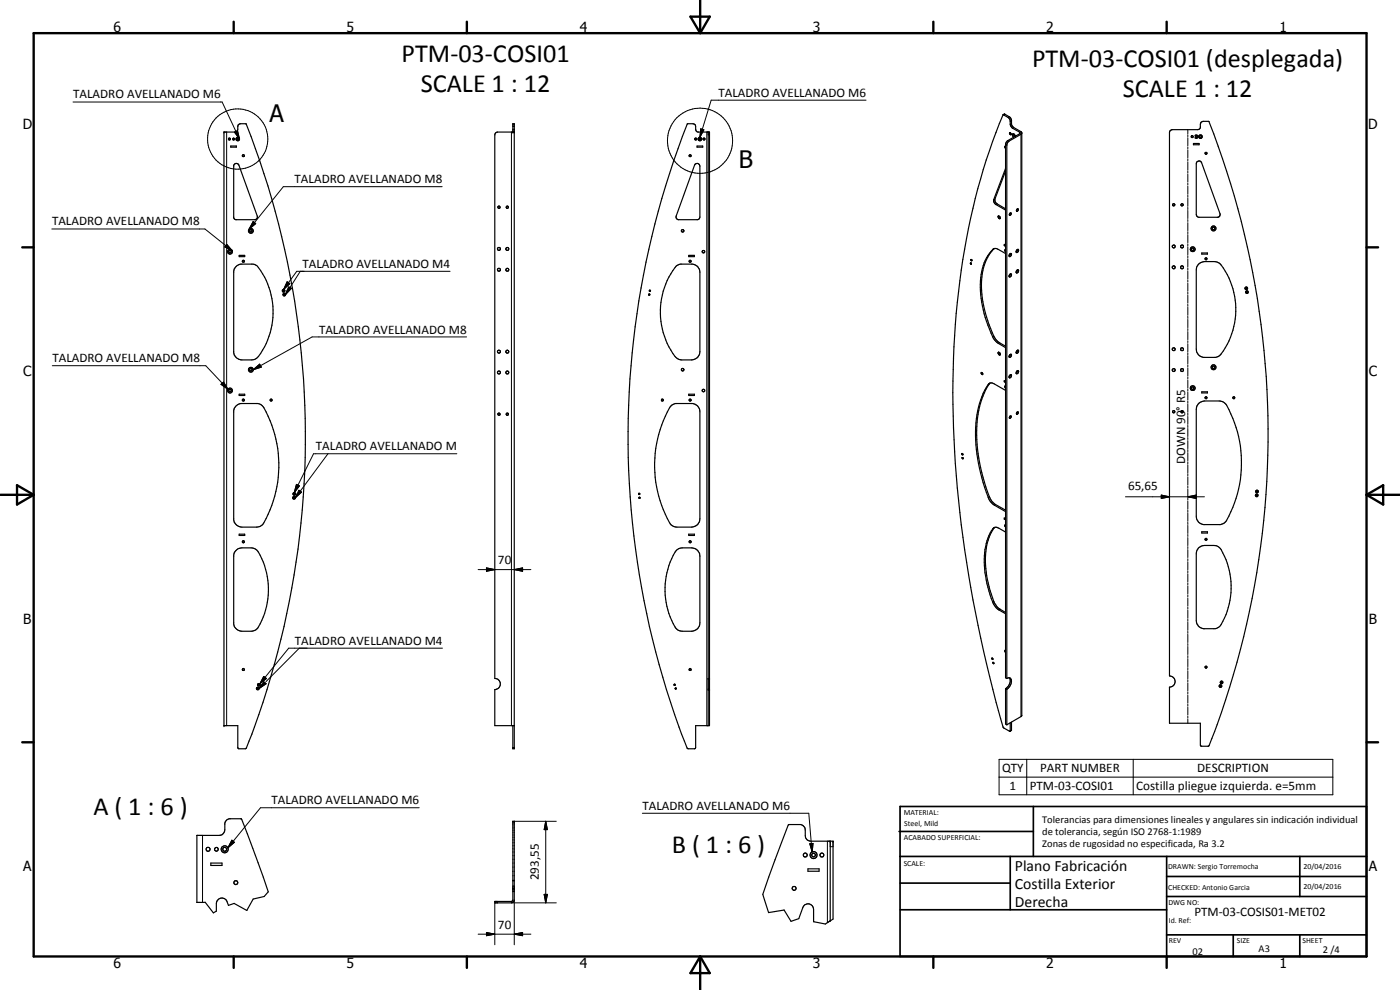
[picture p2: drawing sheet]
<svg xmlns="http://www.w3.org/2000/svg" width="420mm" height="297mm" viewBox="0 0 420 297" stroke-linecap="round" stroke-linejoin="round" font-family="sans-serif">
<g fill="none" stroke="#000" stroke-width=".35">
<path d="M67.2 39.6h3.5l.6-.6 .3-1.6 .6-.3h1.5a254.8 254.8 0 0 1 .2 187.4h-2.5v-6.8h-4.2zM153.9 39.6v-2.5h.4v187.6h-.4v-7M154.3 39.6h-5l-.6 .3-.2 .6v163.1a1.65 1.65 0 0 1 1.7 1.6 1.65 1.65 0 0 1-1.7 1.7v10.8h5.8M206.3 37.2l1.7-.1 .6 .3 .2 1.6 .6 .6h3.5v178.1h-4.1l-.1 6.8-2.3 .1a247.2 247.2 0 0 1-17-71.6 255.6 255.6 0 0 1 16.9-115.8zM212.5 39.6v178.1M301.1 34.4l.3-.2 1.8 1.1a2.3 2.3 0 0 1 .4 2l.6 1 2.5 1.5v174.9l-4.5 2.8M301.1 34.4a203.7 203.7 0 0 0-14.8 69.7 347 347 0 0 0 10.7 98.9l4 15.1 .3 .3 1.8 1M301.1 34.4h.1M301.1 34.4v.1a2.69 2.69 0 0 1 2 1.5l.1 1.5 .4 .7 2.5 1.7M303.1 39.8l.3 .5M303.1 39.8l.1 .3M303.1 39.8l-.1 .3 .3 .3"/>
<path d="M306.1 39.9l-3.8 2.3-.5 1v160.2l.4 .2M306.1 39.9h.1M306.7 40l-.3 .3-3.7 2.2-.5 .8v160.3M351.2 39.2l.6-.3h7.9l.5-.6v-1l.3-.6 .6-.3h1.6a254.8 254.8 0 0 1 .1 187.4l-2.3 .1-.2-.2-.1-6.7h-9.2v-10.8a1.67 1.67 0 0 0 1.7-1.7 1.67 1.67 0 0 0-1.7-1.7v-163zM68.7 41.5a.31 .31 0 0 1 .4 0 .31 .31 0 0 1 0 .4 .31 .31 0 0 1-.4 .1zM69.2 43.8h1.7v.4h-1.7zM69.9 41.5l.4 .1v.4h-.4zM70.3 49.3a.84 .84 0 0 1 1.4 .3l5.5 15.2-.1 .8-.5 .3h-5.9l-.6-.6v-15.6zM71.1 41.6a.31 .31 0 0 1 .4-.1 .31 .31 0 0 1 0 .4 .31 .31 0 0 1-.4-.1zM72.8 46.5h.4l.1 .4a.31 .31 0 0 1-.5 .1 .31 .31 0 0 1 0-.5zM207 46.5a.31 .31 0 0 1 .4 .1 .31 .31 0 0 1-.2 .4 .31 .31 0 0 1-.4-.1zM208.5 41.6l.5-.1 .1 .3-.5 .2z"/>
<path d="M208.6 49.2a.84 .84 0 0 1 1-.1 .84 .84 0 0 1 .4 .8l-.1 15.6-.5 .4h-5.9l-.5-.3-.1-.8zM209.2 43.8h1.7v.4h-1.7zM210 41.4l.3 .3-.1 .3-.4-.2zM211 41.6l.5-.1v.5h-.4zM301.8 43.9l-.3 .2 .3 .4M301.8 51.3l-3.3 8.6 .2 .6 .4 .6 2.7 1.6M301.8 50.5l-3.6 9.4v.6l.5 .8 3.1 1.7M303.3 40.4h.1M303.3 40.2l.1 .1M303.4 40.3l-.1 .1M304.3 40.3l.1 .5 .2 .1-.1-.2M304.3 40.3l.1 .3"/>
<path d="M304.3 40.3l-.2-.2a.6 .6 0 0 0 .1 1.1M304.3 40.3l.4 .6M304.4 40.6l.1 .1M357.6 40.8a.3 .3 0 0 1 .4 0 .3 .3 0 0 1-.1 .5 .3 .3 0 0 1-.4-.3zM358.2 43.1h1.7v.3h-1.7zM358.8 40.8l.5 .1-.2 .4-.4-.3zM359.2 48.6a.82 .82 0 0 1 1.4 .3l5.5 15.2-.1 .8-.5 .3h-5.8l-.6-.6-.1-15.5zM360.1 40.8a.31 .31 0 0 1 .4 0 .31 .31 0 0 1-.1 .5 .31 .31 0 0 1-.4-.2zM71.8 76.6h1.6v.4h-1.6zM72.8 78.1h.4l.1 .4a.31 .31 0 0 1-.5 .1 .31 .31 0 0 1 0-.5zM202.8 79.9l1.4-.7h3.7a2.48 2.48 0 0 1 2.1 2.5v23.8a2.51 2.51 0 0 1-2.5 2.5h-2.9l-1.1-.3a13.1 13.1 0 0 1-4.1-6.8 22.2 22.2 0 0 1 3.4-21zM206.7 76.6h1.7v.4h-1.7z"/>
<path d="M206.8 78.3l.2-.2a.31 .31 0 0 1 .4 .2 .31 .31 0 0 1-.2 .4 .31 .31 0 0 1-.4-.2zM291.3 78.9l.2 .1-.1 .3zM291.4 77.9l.3 .1v.2zM291.4 78.9l.1 .2M291.5 77.9l.2 .2M298.4 74.6a15.9 15.9 0 0 0-3.8 12.6 37 37 0 0 0 4.3 14.7 6.3 6.3 0 0 0 2.9 2M299.6 64.9v.3M299.6 65.2l.2 .3 .3 .1M299.6 64.9l.4 .7M299.6 64.8l.5 .3v.5M299.6 65.2l.4 .4M299.7 64.8l-.1 .1"/>
<path d="M300 65.6h.1M301.4 73.7l.4 .2M301.4 73.3l.4 .2-.4 .2zM301.8 75l-.3 .1 .3 .5M301.8 76.1l-2.2-1.3a1.42 1.42 0 0 0-2.2 .6 17.8 17.8 0 0 0-2.9 14.2 36 36 0 0 0 4.1 12.5l.8 .8 2.4 1.4M303 76.2l.5-.1a.57 .57 0 0 1 0 .6 .57 .57 0 0 1-.6 .2zM303.1 64l-.2 .3M303.2 76.1l-.4 .7M303.2 63.9l.3 .2-.4 .5-.2-.3zM305.1 75l.4-.2a.53 .53 0 0 1 .1 .6 .53 .53 0 0 1-.6 .3zM305.3 62.8l-.3 .3M305.3 62.7h.3v.3l-.4 .4-.2-.3z"/>
<path d="M305.3 74.8l-.3 .7M352.1 79.8a.44 .44 0 0 1 .5 .3 .44 .44 0 0 1-.2 .5 .44 .44 0 0 1-.6-.3zM359.6 79.4l1.6-.9 4 .1a4.6 4.6 0 0 1 2.5 2.8 22.2 22.2 0 0 1-1.8 25.4l-1 .4h-3.7a2.47 2.47 0 0 1-2.2-2.5v-23.7l.2-1.1zM360.7 75.9h1.7v.3h-1.7zM70.7 80.1l1.6-.9h3.6l.8 .3a18.3 18.3 0 0 1 4.9 10.1 22.1 22.1 0 0 1-4.6 17.9l-1.1 .4-3.3 .1a2.61 2.61 0 0 1-2.5-2.2v-24.4zM84.9 87.2l.2-.2 .2 .2-.2 .2zM85.1 88.3l.3-.1 .1 .3h-.3zM194.7 88.3h.3v.2h-.3zM194.9 87.1l.2-.1 .1 .3-.2 .1zM303 82.4l.3-.2a.45 .45 0 0 1 .2 .6 .45 .45 0 0 1-.7 .2zM303.2 82.2l-.4 .7M305.1 81.2a.32 .32 0 0 1 .5-.2 .32 .32 0 0 1 0 .5 .38 .38 0 0 1-.5 .4 .38 .38 0 0 1-.1-.6z"/>
<path d="M305.3 81l-.3 .7M373.9 86.4l.3 .2-.3 .1zM374.1 87.5h.3l-.1 .3h-.2zM68.7 117a.4 .4 0 0 1 .6-.1 .4 .4 0 0 1 0 .6 .4 .4 0 0 1-.6-.2zM71.8 118.3h1.6v.4h-1.6zM72.8 119.8h.4l.1 .4a.31 .31 0 0 1-.5 .1 .31 .31 0 0 1 0-.5zM81.2 119.8h.4v.3a.29 .29 0 0 1-.4 .2 .29 .29 0 0 1 0-.5zM198.6 119.8a.3 .3 0 0 1 .4 .1 .3 .3 0 0 1-.1 .4 .3 .3 0 0 1-.4-.2zM206.7 118.3h1.7v.4h-1.7zM207 119.8a.31 .31 0 0 1 .4 .1 .31 .31 0 0 1-.2 .4 .31 .31 0 0 1-.4-.1zM210.8 117l.5-.2 .2 .5a.4 .4 0 0 1-.5 .2 .4 .4 0 0 1-.2-.5zM294.5 111.8l.4 .2v.4l-.4-.2z"/>
<path d="M297.1 114.9a28.8 28.8 0 0 0-3.7 19.7 50.7 50.7 0 0 0 4.3 15.8l1.1 1 3 1.7M297.1 114.9l-.2 .2a26.3 26.3 0 0 0-4.1 17 54 54 0 0 0 4.3 18.2l1 1.1 3.7 2.1M297.1 114.9l1 .2 3.7 2M299.6 105.8l.2 .6 .3 .1M299.6 105.7l.4 .8M299.6 105.7a.53 .53 0 0 1 .5 .8M299.6 105.7v.1M299.6 105.8l.4 .7M299.7 105.7l-.1 .1M300 106.5h.1M301.4 114.2l.4 .2-.4 .2zM301.4 114.6l.4 .2"/>
<path d="M301.8 115.9l-.3 .1 .3 .5M303 106.5l.3-.2a.5 .5 0 0 1 .2 .6 .5 .5 0 0 1-.5 .3l-.2-.4zM303.1 112.5l.2-.1a.5 .5 0 0 1 .2 .6 .5 .5 0 0 1-.5 .4l-.2-.5zM303.2 106.3l-.4 .7M303.2 112.4l-.4 .8M305.1 111.4l.3-.2a.45 .45 0 0 1 .2 .6 .45 .45 0 0 1-.6 .2zM305.1 105.3a.34 .34 0 0 1 .6-.1 .34 .34 0 0 1-.1 .5l-.4 .3h-.2zM305.3 105.1l-.3 .7M305.3 111.3l-.3 .6M360.7 117.6h1.7v.3h-1.7zM361.8 119.1l.4 .1-.2 .4-.3-.1zM363.9 109.9h.5v.6h-.5z"/>
<path d="M370.1 119.1l.4 .1-.1 .4-.4-.1zM70.7 121.9l1.6-.8h5.1l1 .4a21.2 21.2 0 0 1 4.1 8.8 34.8 34.8 0 0 1-3.8 27.2l-.6 .4-1.1 .3h-4.4a2.61 2.61 0 0 1-2.5-2.2v-32.8zM149.4 124.1a.35 .35 0 0 1 .6-.1 .35 .35 0 0 1-.1 .6l-.4-.1zM152 124.1l.4-.1 .2 .4-.5 .2zM201.4 121.8l1.4-.7h5.1a2.47 2.47 0 0 1 2.1 2.5v32a2.51 2.51 0 0 1-2.5 2.6h-4.4l-1.4-.5a21.2 21.2 0 0 1-4-8.9 34.6 34.6 0 0 1 3.7-27zM288.7 136.1l.3 .4-.3-.1zM288.7 137.3h.3v.4zM288.8 136.1l.2 .3M289 137.4v.1M303 125.1l-.1 .1M303.1 125l.2-.2a.45 .45 0 0 1-.3 .7zM303.1 124.9v.1"/>
<path d="M305.2 123.7h.4l-.4 .6-.2-.2zM305.3 123.7l-.3 .3M359.6 121.2l.9-.6 1-.3h4.4l1.5 .5a18.6 18.6 0 0 1 3.6 7.4 35 35 0 0 1-3.3 28.5l-1.4 .7h-5.1a2.47 2.47 0 0 1-2.2-2.5v-32.1l.1-.7zM88.1 149.2h.2l.1 .3h-.3zM191.7 148.1h.3v.2l-.2 .1zM191.8 149.2h.3v.3h-.3zM192 148.1h.1M298.5 158.2a17.1 17.1 0 0 0-2.6 12.4 23.9 23.9 0 0 0 3.4 11.6l2.5 1.6M298.5 158.2a11.5 11.5 0 0 0-3 7.6 30.2 30.2 0 0 0 3.2 16.3l.8 .7 2.3 1.3M298.5 158.2h.7l2.6 1.4M301.4 155.4l.4 .2-.4 .1zM301.4 155.7l.4 .3"/>
<path d="M301.8 157.5l-.3 .2 .3 .4M360.7 159.6h1.7v.3h-1.7zM377.1 147.3l.3 .1v.2h-.3zM71 165l.6-.4 1-.2h2.8l1.1 .2a12.4 12.4 0 0 1 3.5 7.3 21.9 21.9 0 0 1-2.9 16.8l-1.3 .7h-3.2a2.61 2.61 0 0 1-2.5-2.2v-20.7l.2-.6zM71.8 160.3h1.6v.4h-1.6zM72.8 162.3h.4l.1 .4a.31 .31 0 0 1-.5 .1 .31 .31 0 0 1 0-.5zM203.1 165.1l1.3-.7h3.1a2.51 2.51 0 0 1 2.5 2.5v20a2.51 2.51 0 0 1-2.5 2.5h-2.7a2.9 2.9 0 0 1-2.8-2.2 22.2 22.2 0 0 1 1.1-22.1zM206.7 160.3h1.7v.4h-1.7zM207 162.3a.31 .31 0 0 1 .4 .1 .31 .31 0 0 1-.2 .4 .31 .31 0 0 1-.4-.1zM359.6 164.5l.9-.6 1-.2h2.8l1.4 .4a17.2 17.2 0 0 1 3.4 8.2 21.7 21.7 0 0 1-3.1 15.7l-1.3 .6h-3.5a2.48 2.48 0 0 1-2.2-2.4v-20l.2-1.1zM297.7 197.5l.3 .3M297.7 197.4v.1"/>
<path d="M297.7 197.4l.2 .1M297.8 197.5v.1M297.9 197.5l.1 .3M297.9 197.7h.1M298 198.7l.2 .4zM298.1 198.8l.1 .1M301.8 195.2l-.3 .1 .3 .4M72.8 200.7h.4l.1 .3a.31 .31 0 0 1-.5 .1 .31 .31 0 0 1 0-.4zM77.2 206.4l.3 .1-.1 .3-.2-.2zM77.6 205.3l.3 .1v.2h-.3zM202.6 206.5l.3-.1 .1 .2-.3 .2zM207 200.6a.32 .32 0 0 1 .4 .4 .32 .32 0 0 1-.6 0z"/>
<path d="M212.5 203.6h.4M212.5 206.9h.4M301.8 206.6l.4 .2M301.8 206.6v10.7l.4 .2M302.2 203.6a.84 .84 0 0 1 1-.1 .84 .84 0 0 1 .4 .9 3.1 3.1 0 0 1-1.4 2.4M302.2 206.8v10.7M302.9 203.4a2.53 2.53 0 0 1-1.1 3.2M303.2 216.8l-.1 2.6M303.6 216.7v2.4l-.5 .3M366.2 205.7l.3 .2-.2 .1-.2-.1zM366.5 204.6h.3v.3h-.3zM59.1 250.7h6.7a1.71 1.71 0 0 0 1.7-1.7v-2l.1-.5 .7-.6 .5-.2h3.7l5 13.2 3 8.7-1.2 1.4-3.3 .7-1.9 3.5-3.8-2.1-1.7 .6-.5-1.1a1.65 1.65 0 0 0-1.8-1.1 1.65 1.65 0 0 0-1.4 1.6v2.3l-.9 .5-2.4-3.2-2.5 .1z"/>
<path d="M63.3 259h3.3v.7h-3.3zM153.9 246.4h.4v23.9l-.2 .3-.6 .3h-5v-.4h5l.4-.5zM236.5 247.6l.2-.2 3.9 .1 .9 .7 .2 .8a2.95 2.95 0 0 0 .4 2.8l1.2 .6h6.7v23.4l-2.3 1.4-3.4-.6-.1-3.7a1.65 1.65 0 0 0-1.4-1.7 1.65 1.65 0 0 0-1.9 1.1l-1.2 3.3-2.3 .8-2.1-3.4-4.6 .8-1.8-5.4zM249.2 252.4v23.9M153.9 266.7h.4M242.5 260.7h3.3v.7h-3.3z"/>
<circle cx="71.4" cy="41.7" r=".53"/>
<circle cx="210" cy="41.7" r=".54"/>
<circle cx="360.3" cy="41" r=".53"/>
<circle cx="361.9" cy="46" r=".29"/>
<circle cx="69" cy="75.5" r=".74"/>
<circle cx="69" cy="75.5" r=".39"/>
<circle cx="75.3" cy="69.3" r=".38"/>
<circle cx="75.3" cy="69.2" r=".72"/>
<circle cx="149.7" cy="74.7" r=".45"/>
<circle cx="149.7" cy="62.2" r=".33"/>
<circle cx="152.2" cy="62.2" r=".34"/>
<circle cx="152.3" cy="74.7" r=".45"/>
<circle cx="204.9" cy="69.2" r=".38"/>
<circle cx="211.1" cy="75.5" r=".38"/>
<circle cx="352.2" cy="61.4" r=".34"/>
<circle cx="352.3" cy="74" r=".42"/>
<circle cx="354.7" cy="74" r=".43"/>
<circle cx="354.8" cy="61.4" r=".33"/>
<circle cx="357.9" cy="74.8" r=".4"/>
<circle cx="358" cy="74.8" r=".7"/>
<circle cx="361.9" cy="77.6" r=".29"/>
<circle cx="364.2" cy="68.5" r=".38"/>
<circle cx="364.2" cy="68.6" r=".73"/>
<circle cx="85.1" cy="87.3" r=".4"/>
<circle cx="85.3" cy="88.4" r=".39"/>
<circle cx="149.7" cy="80.9" r=".44"/>
<circle cx="152.3" cy="80.9" r=".44"/>
<circle cx="354.7" cy="80.2" r=".45"/>
<circle cx="374" cy="86.5" r=".39"/>
<circle cx="374.2" cy="87.7" r=".4"/>
<circle cx="69" cy="117.2" r=".71"/>
<circle cx="75.3" cy="110.9" r=".4"/>
<circle cx="75.3" cy="110.9" r=".72"/>
<circle cx="149.7" cy="111.8" r=".44"/>
<circle cx="149.8" cy="105.5" r=".43"/>
<circle cx="152.3" cy="111.8" r=".45"/>
<circle cx="152.3" cy="105.5" r=".44"/>
<circle cx="204.9" cy="110.9" r=".39"/>
<circle cx="352.3" cy="111" r=".42"/>
<circle cx="352.3" cy="104.8" r=".42"/>
<circle cx="354.8" cy="104.8" r=".43"/>
<circle cx="354.8" cy="111" r=".44"/>
<circle cx="357.9" cy="116.5" r=".38"/>
<circle cx="358" cy="116.4" r=".7"/>
<circle cx="364.2" cy="110.2" r=".73"/>
<circle cx="352.3" cy="123.5" r=".33"/>
<circle cx="354.8" cy="123.5" r=".34"/>
<circle cx="88.2" cy="149.4" r=".39"/>
<circle cx="88.3" cy="148.2" r=".2"/>
<circle cx="88.3" cy="148.2" r=".39"/>
<circle cx="377.2" cy="148.6" r=".19"/>
<circle cx="377.2" cy="148.6" r=".4"/>
<circle cx="377.2" cy="147.5" r=".39"/>
<circle cx="361.9" cy="161.8" r=".28"/>
<circle cx="77.4" cy="206.6" r=".39"/>
<circle cx="77.7" cy="205.5" r=".39"/>
<circle cx="202.5" cy="205.5" r=".2"/>
<circle cx="361.9" cy="200.2" r=".29"/>
<circle cx="366.3" cy="205.9" r=".39"/>
<circle cx="366.6" cy="204.7" r=".39"/>
<circle cx="62.4" cy="254.8" r=".59"/>
<circle cx="64.9" cy="254.8" r=".56"/>
<circle cx="67.4" cy="254.8" r=".59"/>
<circle cx="67.4" cy="254.8" r="1.05"/>
<circle cx="241.7" cy="256.6" r=".58"/>
<circle cx="244.2" cy="256.6" r=".55"/>
<circle cx="244.2" cy="256.6" r="1.04"/>
<circle cx="246.7" cy="256.5" r=".59"/>
<circle cx="70.8" cy="264.9" r=".58"/>
<circle cx="238.3" cy="266.6" r=".59"/>
</g>
<g fill="#000">
<circle cx="67.2" cy="39.6" r=".18"/>
<circle cx="153.9" cy="39.6" r=".18"/>
<circle cx="154.3" cy="39.6" r=".18"/>
<circle cx="67.2" cy="217.7" r=".18"/>
<circle cx="212.5" cy="206.9" r=".18"/>
<circle cx="212.5" cy="203.6" r=".18"/>
<circle cx="212.9" cy="203.6" r=".18"/>
<circle cx="212.9" cy="206.9" r=".18"/>
<circle cx="153.9" cy="246.4" r=".18"/>
<circle cx="154.3" cy="246.4" r=".18"/>
<circle cx="249.2" cy="252.4" r=".18"/>
<circle cx="250" cy="252.4" r=".18"/>
</g>
<g fill="none" stroke="#000" stroke-width=".3">
<path d="M21.9 30.6h44.8l5.2 11.1M68 39.6v178.1M70.4 39.7l.9-.5 .6 2.5zM153.5 39.6v178.1M153.9 38.8h.4M153.9 38h.4M210.3 38.7l.9 .2-1.2 2.3zM212.1 39.6v178.1M259.9 30.1h-46.5l-3.4 11.1M301.5 34.2l-.4 .3M302.8 35l-.3 .2M303.6 37l-.4 .3"/>
<path d="M303.6 36.2l-.4 .2M304.2 38.3l-.3 .2M306 39.7v.4M356.5 38.9v1.2M132.7 56h-47.7l-10.2 12.7M212.5 40.5h.4M298.6 59.7l-.4 .2M301.8 43.3l.4 .3M302.5 42.2l.3 .1M306.4 40.3v174.7M356.5 40.4v.6M356.5 41.3v2.4"/>
<path d="M356.5 44.1v.6M356.5 45v2.4M356.5 47.7v.6M356.5 48.6v2.5M356.5 51.3v.6M356.5 52.2v2.5M356.5 55v.5M356.5 55.9v2.4M356.5 58.6v.6M356.5 59.5v2.4M358.6 40.7l.7-.1a.53 .53 0 0 1 .1 .8 .53 .53 0 0 1-.8-.1M15.6 68.7h45.9l8.2 6.6"/>
<path d="M68.1 73.3l1.6 2-2.2-1.2zM76 66.5l.7 .6-1.9 1.6zM298.3 74.7l-.4 .1M299.2 61.2l-.3 .2M356.5 62.2v.7M356.5 63.1v2.5M356.5 65.9v.6M356.5 66.8v2.4M356.5 69.5v.6M356.5 70.4v2.4M356.5 73.2v.5M356.5 74v2.5"/>
<path d="M356.5 76.8v.6M356.5 77.7v2.4M86 86l-.9 .9M86.2 84.5l.8 .6-1.9 1.8zM86.2 85.9l.8-.8-.8-.6-1.1 2.4M86.2 87l-.5 1.4M86.6 86l.8 .5-1.7 1.9zM86.8 86.1l.6 .4-1.7 1.9M90.1 81.4l-4.4 7M135.1 81.4h-46l-4 5.5M356.5 80.4v.6M356.5 81.3v2.4"/>
<path d="M356.5 84v.6M356.5 85v2.4M356.5 87.7v.6M356.5 88.6v2.4M356.5 91.3v.6M356.5 92.2v2.4M356.5 94.9v.6M356.5 95.8v2.5M356.5 98.6v.6M356.5 99.5v2.4M15.7 109.7h46.1l6.6 7.1M66.3 115.3l.8-.7 1.3 2.2z"/>
<path d="M76 110.9l1.9-1.6 .5 .9zM140 101.1h-46.3l-17.7 9.8M296.9 115.2l-.3 .2M298.3 100.9l-.4 .2M300 102.9l-.4 .1M356.5 102.2v.6M356.5 103.1v2.4M356.5 105.8v.7M356.5 106.7v2.5M356.5 109.5v.6M356.5 110.4v2.4M356.5 113.1v.6"/>
<path d="M356.5 114v2.5M356.5 116.8v.5M356.5 117.6v2.5M98.5 136.1l-9.9 13.3M137.1 136.1h-43l-5.8 11.7M356.5 120.4v.6M356.5 121.3v2.4M356.5 124v.6M356.5 124.9v2.4M356.5 127.6v.7M356.5 128.6v2.4M356.5 131.3v.6"/>
<path d="M356.5 132.2v2.4M356.5 134.9v.6M356.5 135.8v2.4M356.5 138.6v.5M356.5 139.4v2.5M89 145.3l.9 .5-1.6 2zM89.2 148.1l-.6 1.3M89.7 147.1l.8 .6-1.9 1.7zM89.8 147.1l.7 .6-1.9 1.7M296.9 149l-.3 .2M298.3 158.5l-.3 .2M298.8 151.4l-.4 .2"/>
<path d="M337.8 149.1h23.7M348.5 148.5l2.5 .6-2.5 .5zM356.5 149.1l2.5-.6v1.1zM356.5 142.2v.6M356.5 143.1v2.4M356.5 145.8v.6M356.5 146.7v2.4M356.5 149.5v.5M356.5 150.4v2.4M356.5 153.1v.6M356.5 154v2.4M356.5 156.7v.7"/>
<path d="M356.5 157.6v2.5M143.5 170.9h15.8M146 170.4l2.5 .5-2.5 .5zM154.3 170.9l2.5-.5v1zM356.5 160.4v.6M356.5 161.3v2.4M356.5 164v.6M356.5 164.9v2.4M356.5 167.6v.6M356.5 168.5v2.4M356.5 171.2v.7M356.5 172.2v2.4"/>
<path d="M356.5 174.9v.6M356.5 175.8v2.4M356.5 178.5v.6M356.5 179.5v2.4M89.8 194.5l-10 10M132.8 194.5h-46.2l-7.8 9.7M298.3 180.5l-.3 .2M300.1 182.8l-.3 .2M356.5 182.2v.6M356.5 183v2.5M356.5 185.8v.6M356.5 186.7v2.4"/>
<path d="M356.5 189.4v.6M356.5 190.3v2.5M356.5 193.1v.6M356.5 194v2.4M356.5 196.7v.6M356.5 197.6v2.4M78.5 205.5l-.7 1.1M78.7 205.7l-.9 .9M78.9 204.4l1.1-.8-.8-.7-.9 1.7M79.2 202.9l.8 .7-2 1.6zM79.2 204.5l.7 .6-2.1 1.5zM79.5 204.9l.4 .2-2.1 1.5"/>
<path d="M303.6 219l-.4 .2M356.5 200.3v.7M356.5 201.3v2.4M356.5 204v.6M356.5 204.9v2.4M356.5 207.6v.6M356.5 208.5v2.4M356.5 211.2v.6M356.5 212.1v2.4M356.5 214.9v.6M356.5 215.8v1.2M153.9 224.3h.4"/>
<path d="M299.8 227.8h100.2v10.7h-100.2zM299.8 233.2h100.2M308.1 227.8v10.7M340.1 227.8v10.7M60.8 250.7v20.1M69.6 252.1l.7 .6-1.9 1.7zM125.8 242.4h-47.6l-9.8 12M154.3 246.4h12.7M163.8 246.4l.5 2.5h-1zM163.8 246.4v24.5M192.8 244h49.9l1 11.6M243 253.2l1-.1-.3 2.5z"/>
<path d="M248.3 252.4v24.4M249.2 254h.8M146 279.8l2.5 .5-2.5 .5zM148.5 270.9v12.6M149.3 270.5v.4M153.5 270.9h13.5M153.9 267.5h.4M153.9 265.9h.4M153.9 264.2h.4M153.9 264.3h.4M154.3 270v13.5M163.3 268.4h1l-.5 2.5z"/>
<path d="M143.5 280.3h15.8M154.3 280.3l2.5-.5v1z"/>
<circle cx="71.3" cy="41.7" r="9"/>
<circle cx="210.1" cy="42.2" r="9.8"/>
</g>
<g fill="none" stroke="#000" stroke-width=".71">
<path d="M10.1 9.9h400v277.1h-400zM70.1 6.5v3.4M140.1 6.5v3.4M207.2 5h5.8l-2.9 4.9zM210.1 0v9.9M280.1 6.5v3.4M350.1 6.5v3.4M6.7 74.2h3.4M410.1 74.2h3.5M.1 148.5h10M5.1 145.6l5 2.9-5 2.9zM410.1 148.5h10"/>
<path d="M410.1 148.5l5-2.9v5.8zM6.7 222.7h3.4M410.1 222.7h3.5M70.1 287v3.4M140.1 287v3.4M210.1 287v10M210.1 287l2.9 5h-5.8zM280.1 287v3.4M350.1 287v3.4"/>
</g>
<g fill="none" stroke="#000" stroke-width=".51">
<path d="M269.8 249.5h40.3M270.1 242h140v45h-140zM270.1 257h140M303.2 257v16M310.1 242v15M350.1 257v30M390.1 257v12M270.1 265h33.1M270.1 273h80M350.1 269h60M350.1 263h60M350.1 280.5h60"/>
<path d="M370.1 280.5v6.5M390.1 280.5v6.5"/>
</g>
<g fill="#000">
<path d="M70.4 39.7l.9-.5 .6 2.5zM210.3 38.7l.9 .2-1.2 2.3zM68.1 73.3l1.6 2-2.2-1.2zM76 66.5l.7 .6-1.9 1.6zM86.2 84.5l.8 .6-1.9 1.8zM86.6 86l.8 .5-1.7 1.9zM66.3 115.3l.8-.7 1.3 2.2zM76 110.9l1.9-1.6 .5 .9zM89 145.3l.9 .5-1.6 2zM89.7 147.1l.8 .6-1.9 1.7zM348.5 148.5l2.5 .6-2.5 .5zM356.5 149.1l2.5-.6v1.1z"/>
<path d="M146 170.4l2.5 .5-2.5 .5zM154.3 170.9l2.5-.5v1zM79.2 202.9l.8 .7-2 1.6zM79.2 204.5l.7 .6-2.1 1.5zM69.6 252.1l.7 .6-1.9 1.7zM163.8 246.4l.5 2.5h-1zM243 253.2l1-.1-.3 2.5zM154.3 280.3l2.5-.5v1zM163.3 268.4h1l-.5 2.5zM146 279.8l2.5 .5-2.5 .5z"/>
</g>
<g font-size="7.9">
<text x="120.5" y="18.5">PTM-03-COSI01</text>
<text x="309.7" y="20">PTM-03-COSI01 (desplegada)</text>
<text x="126.3" y="27.6">SCALE 1 : 12</text>
<text x="337" y="29">SCALE 1 : 12</text>
<text x="28" y="244.5">A ( 1 : 6 )</text>
<text x="201.7" y="256.1">B ( 1 : 6 )</text>
</g>
<g font-size="7.2">
<text x="80.9" y="36.7">A</text>
<text x="221.7" y="50.4">B</text>
</g>
<g font-size="4.7">
<text x="304.6" y="261.2">Plano Fabricación</text>
<text x="304.6" y="266.6">Costilla Exterior</text>
<text x="304.6" y="272">Derecha</text>
</g>
<g font-size="4.2">
<text x="34" y="9.6">6</text>
<text x="104" y="9.6">5</text>
<text x="174" y="9.6">4</text>
<text x="244" y="9.6">3</text>
<text x="314" y="9.6">2</text>
<text x="384" y="9.6">1</text>
<text x="6.8" y="38.7">D</text>
<text x="410.6" y="38.7">D</text>
<text x="7" y="112.9">C</text>
<text x="410.8" y="112.9">C</text>
<text x="7" y="187.1">B</text>
<text x="410.8" y="187.1">B</text>
<text x="7" y="261.4">A</text>
<text x="410.8" y="261.4">A</text>
<text x="34" y="290.4">6</text>
<text x="104" y="290.4">5</text>
<text x="174" y="290.4">4</text>
<text x="244" y="290.4">3</text>
<text x="314" y="290.4">2</text>
<text x="384" y="290.4">1</text>
</g>
<g font-size="3.9">
<text x="22" y="29.5">TALADRO AVELLANADO M6</text>
<text x="215.6" y="29">TALADRO AVELLANADO M6</text>
<text x="88.4" y="55">TALADRO AVELLANADO M8</text>
<text x="15.6" y="67.6">TALADRO AVELLANADO M8</text>
<text x="90.8" y="80.3">TALADRO AVELLANADO M4</text>
<text x="95.7" y="100.1">TALADRO AVELLANADO M8</text>
<text x="15.7" y="108.7">TALADRO AVELLANADO M8</text>
<text x="94.8" y="135.1">TALADRO AVELLANADO M</text>
<text x="355.7" y="139.1" transform="rotate(-90 355.7 139.1)">DOWN 90° R5</text>
<text x="338.5" y="147">65,65</text>
<text x="149.4" y="169.3">70</text>
<text x="88.5" y="193.4">TALADRO AVELLANADO M4</text>
<text x="300.7" y="231.8">QTY</text>
<text x="312.2" y="231.8">PART NUMBER</text>
<text x="359.3" y="231.8">DESCRIPTION</text>
<text x="303" y="237.1">1</text>
<text x="309" y="237.1">PTM-03-COSI01</text>
<text x="341" y="237.2">Costilla pliegue izquierda. e=5mm</text>
<text x="81.5" y="241.3">TALADRO AVELLANADO M6</text>
<text x="192.8" y="243">TALADRO AVELLANADO M6</text>
<text x="161.7" y="264.1" transform="rotate(-90 161.7 264.1)">293,55</text>
<text x="358.5" y="275">PTM-03-COSIS01-MET02</text>
<text x="149.4" y="278.7">70</text>
</g>
<g font-size="3.1">
<text x="312.7" y="246.8">Tolerancias para dimensiones lineales y angulares sin indicación individual</text>
<text x="312.7" y="250.4">de tolerancia, según ISO 2768-1:1989</text>
<text x="312.7" y="254">Zonas de rugosidad no especificada, Ra 3.2</text>
<text x="357.9" y="286.4">02</text>
<text x="377.7" y="285.6">A3</text>
<text x="397" y="285.9">2 /4</text>
</g>
<g font-size="2.4">
<text x="271.2" y="244.4">MATERIAL:</text>
<text x="271.3" y="252">ACABADO SUPERFICIAL:</text>
<text x="271.4" y="247.9">Steel, Mild</text>
<text x="271.2" y="259.7">SCALE:</text>
<text x="350.6" y="260.8">DRAWN: Sergio Torremocha</text>
<text x="391.2" y="260.6">20/04/2016</text>
<text x="350.6" y="267">CHECKED: Antonio Garcia</text>
<text x="391.2" y="266.7">20/04/2016</text>
<text x="350.6" y="271.4">DWG NO:</text>
<text x="350.8" y="276.9">Id. Ref:</text>
<text x="350.8" y="282.8">REV</text>
<text x="371.2" y="282.9">SIZE</text>
<text x="390.9" y="282.9">SHEET</text>
</g>
</svg>
